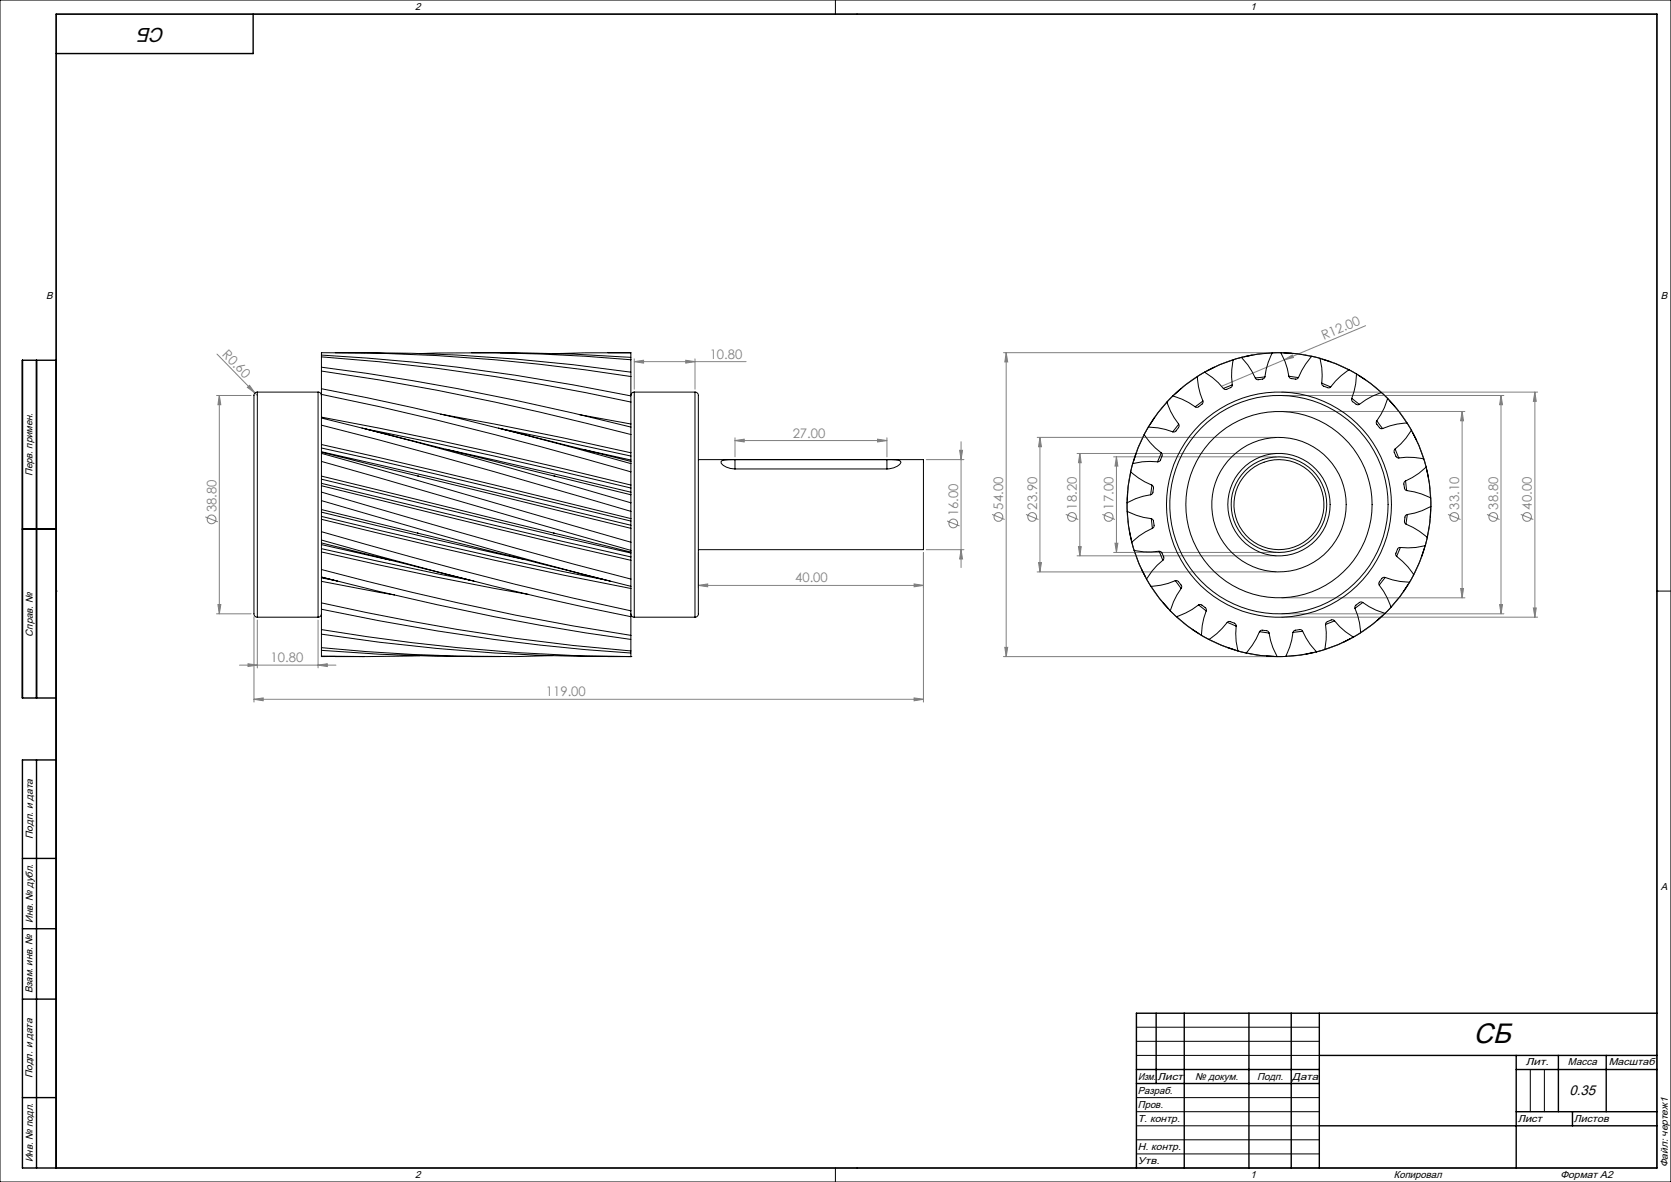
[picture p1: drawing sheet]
<svg xmlns="http://www.w3.org/2000/svg" width="594mm" height="420mm" viewBox="0 0 594 420" stroke-linecap="round" stroke-linejoin="round" font-family="sans-serif">
<g fill="none" stroke="#808080" stroke-width=".36">
<path d="M485.5 115.7l-51.1 21.5M77.2 125.8l13.4 13.8M87.9 137.6l.8-.7 1.9 2.7zM90.6 139.6l.9 .9M225.5 128.5l3.3-.5v1zM225.5 127.5v10.8M225.5 128.5h39.7M243.8 128l3.3 .5-3.3 .5zM247.1 127.5v10.8M356.7 125.3h96.9M357.7 125.3v108M357.7 125.3l.5 3.3h-1z"/>
<path d="M455.6 139.3h91M456.5 127.9l2.9-1.8 .4 1zM545.6 139.3l.5 3.3h-1zM545.6 139.3v80M77 140.5h12.3M78 140.5v77.6M78 140.5l.5 3.3h-1zM261.3 156.5l3.2-.4v.9zM261.3 155.6v6.7M261.3 156.5h54M312 156.1l3.3 .4-3.3 .5zM315.3 155.6v6.7"/>
<path d="M341.6 157v44.7M368.7 155.4h84.9M369.7 155.4v47.8M369.7 155.4l.5 3.3h-1zM455.6 140.5h79M455.6 146.2h65.1M519.7 146.2l.5 3.3h-1zM519.7 146.2v66.2M533.6 140.5l.5 3.3h-1zM533.6 140.5v77.6M329.2 163.3h13.5M341.1 160h1.1l-.6 3.3z"/>
<path d="M382.9 161.1h70.7M383.9 161.1v36.4M383.9 161.1l.5 3.3h-1zM395.9 162.3h57.7M396.9 162.3l.5 3.3h-1.1zM396.9 162.3v34M73 183.7l4.4 1.7M248.2 196.3v12.7M328.3 196.3v53.2M329.2 195.3h13.5M336.7 185.1l4.4 1.8M341.6 195.3l.6 3.3h-1.1z"/>
<path d="M352.7 182.8l4.4 1.8M364.7 182.8l4.4 1.8M369.2 199.9h1l-.5 3.3zM378.8 182.8l4.5 1.8M382.9 197.5h70.7M383.4 194.2h1l-.5 3.3zM391.9 182.8l4.4 1.8M395.9 196.3h57.7M396.3 193h1.1l-.5 3.3zM514.7 182.8l4.5 1.8M528.6 182.8l4.4 1.8M540.6 182.8l4.4 1.8"/>
<path d="M77 218.1h12.3M77.5 214.8h1l-.5 3.3zM90.3 219.1v30.4M248.2 208l3.4-.5v1zM248.2 208h80.1M324.9 207.5l3.4 .5-3.4 .5zM368.7 203.2h84.9M455.6 218.1h79M455.6 212.4h65.1M455.6 219.3h91M519.2 209.1h1l-.5 3.3zM533.1 214.8h1l-.5 3.3z"/>
<path d="M545.1 216h1l-.5 3.3zM85.1 236.3h34.3M88.2 235.8l3.3 .5-3.3 .5zM91.5 220.3v17M113.1 236.3l3.2-.5v1zM113.1 220.3v17M356.7 233.3h96.9M357.2 230h1l-.5 3.3zM90.3 248.5l3.3-.5v1zM90.3 248.5h238M324.9 248l3.4 .5-3.4 .5z"/>
<circle cx="454.6" cy="179.3" r="54"/>
<circle cx="75.2" cy="184.6" r="1.55"/>
<circle cx="338.9" cy="186" r="1.55"/>
<circle cx="354.9" cy="183.7" r="1.56"/>
<circle cx="366.9" cy="183.7" r="1.55"/>
<circle cx="381.1" cy="183.7" r="1.56"/>
<circle cx="394.1" cy="183.7" r="1.55"/>
<circle cx="517" cy="183.7" r="1.55"/>
<circle cx="530.8" cy="183.7" r="1.55"/>
<circle cx="542.8" cy="183.7" r="1.55"/>
</g>
<g fill="none" stroke="#000" stroke-width=".36">
<path d="M0 0h594v420h-594zM20 5h569v410h-569zM297 0v5M304.5 5h.1M20 210h.1M589 210h.1M589 210h5M404 365h65M404 370h65M404 375h65M404 390h65M404 395h65"/>
<path d="M544 380v15M549 380v15M297 415v5M304.5 415h.1M404 405h65M404 410h65M404 400h65"/>
</g>
<g fill="none" stroke="#000" stroke-width=".5">
<path d="M90 5v14h-70M13 128v120M20 128h-12v120h12M8 188h12M13 270v145M20 270h-12v145h581v-410h-569v410M8 305h12M8 330h12M8 355h12M411 360v25M421 360v55M444 360v55"/>
<path d="M459 360v55M469 360v55M469 375h120M539 375v40M554 375v20M571 375v20M589 360h-185v55M8 390h12M404 380h65M404 385h65M539 395h50M539 380h50"/>
<path d="M559 395v5M469 400h120"/>
</g>
<g fill="#808080">
<path d="M87.9 137.6l.8-.7 1.9 2.7z"/>
<path d="M456.5 127.9l2.9-1.8 .4 1z"/>
<path d="M243.8 128l3.3 .5-3.3 .5zM225.5 128.5l3.3-.5v1zM324.9 248l3.4 .5-3.4 .5zM90.3 248.5l3.3-.5v1z"/>
<path d="M88.2 235.8l3.3 .5-3.3 .5zM113.1 236.3l3.2-.5v1z"/>
<path d="M261.3 156.5l3.2-.4v.9zM312 156.1l3.3 .4-3.3 .5z"/>
<path d="M248.2 208l3.4-.5v1zM324.9 207.5l3.4 .5-3.4 .5z"/>
<path d="M341.6 195.3l.6 3.3h-1.1zM341.1 160h1.1l-.6 3.3z"/>
<path d="M78 140.5l.5 3.3h-1zM77.5 214.8h1l-.5 3.3zM357.7 125.3l.5 3.3h-1zM357.2 230h1l-.5 3.3zM396.9 162.3l.5 3.3h-1.1zM396.3 193h1.1l-.5 3.3zM383.9 161.1l.5 3.3h-1zM383.4 194.2h1l-.5 3.3zM369.7 155.4l.5 3.3h-1zM369.2 199.9h1l-.5 3.3zM519.7 146.2l.5 3.3h-1zM519.2 209.1h1l-.5 3.3zM533.6 140.5l.5 3.3h-1zM533.1 214.8h1l-.5 3.3zM545.6 139.3l.5 3.3h-1zM545.1 216h1l-.5 3.3z"/>
</g>
<g fill="none" stroke="#000" stroke-width=".36">
<path d="M91.5 139.3a1.4 1.4 0 0 0-1.2 2v76a1.44 1.44 0 0 0 1.2 2M91.5 139.3v80M91.5 139.3h21.6M113.1 139.3a1.2 1.2 0 0 1 1.2 1.2M113.1 139.3v80M114.3 138.1a1250.1 1250.1 0 0 1 110 26.6M114.3 138.1v2M114.3 130.5a904.5 904.5 0 0 1 110 21.2M114.3 131.9a983 983 0 0 1 110 22.5M114.3 130.5v1.4M114.3 131.9v6.2M114.3 126.8a769.9 769.9 0 0 1 110 16.1"/>
<path d="M114.3 126.8v3.7M114.3 126.8v-.6a737 737 0 0 1 110 14.5v2.2M114.3 126.1v-.8a674.1 674.1 0 0 1 110 8.5M119.2 125.3a646.4 646.4 0 0 1 105.1 7.1v1.4M149.3 125.6a609.6 609.6 0 0 1 75 2.2M167.6 125.3h10.4M178 125.4a510.8 510.8 0 0 1 46.3 1.7v.7M196.5 125.7l11.6-.3h16.2v1.4M216.1 125.3h8.2M224.3 133.8v6.7a1.2 1.2 0 0 1 1.2-1.2M224.3 127.8v4.2M225.5 139.3v80"/>
<path d="M225.5 139.3h21.6M247.1 139.3a1.4 1.4 0 0 1 1.1 2v76a1.44 1.44 0 0 1-1.1 2M247.1 139.3v80M419.7 138.1l-1.9 1.8M425.6 133.8l-4.2 3-4.5 3.9M428.2 132.2l2.8 2 3.9 3.8M428.2 132.2l-2.6 1.6a35.1 35.1 0 0 0 2 9.3 3.7 3.7 0 0 1-2.5 1.6l-.2-.1M431.6 130.5l-2.4 1.2M438 136.8l-3.1 1.2M438.4 127.9l-4.8 1.7-5.4 2.6M441.3 127l-1.8 .5a1.3 1.3 0 0 0-1.3 1.1 26.2 26.2 0 0 0-.2 8.4 2.94 2.94 0 0 1-2.9 1.2l-.2-.2M441.3 127l2.2 2.6 2.7 4.7"/>
<path d="M445 126.2l-2.6 .6M449.7 133.9l-3.5 .4M452.3 125.4a36.8 36.8 0 0 0-2.9 9 3.7 3.7 0 0 1-3 .2l-.2-.3M452.3 125.4l-5.2 .4-5.8 1.2M455.3 125.3l-3 .1M455.3 125.3l1.5 3.1 1.4 5.3M455.3 125.3l6 .4 5 .9M456.4 125.4l2.7 .1M458.2 133.7l3.3 .5M466.3 126.6a37.3 37.3 0 0 0-5.1 8 3.7 3.7 0 0 1-2.9-.6l-.1-.3M466.3 126.6l2.9 .7M469.2 127.3l.7 3.4v5.5"/>
<path d="M469.2 127.3l5.7 2 4.6 2.1M469.9 136.2l3.1 1.3M470.3 127.7l2.6 .8M482.2 132.9l-2.6-1.5a34.7 34.7 0 0 0-7.1 6.4 4.1 4.1 0 0 1-2.6-1.3v-.3M482.2 132.9l-.3 3.4-1.4 5.3M482.2 132.9l5 3.3 3.9 3.3M483.1 133.5l2.3 1.4M491.1 139.5a24.8 24.8 0 0 0-8.1 4.3 2.84 2.84 0 0 1-2.6-1.9l.1-.3M491.1 139.5l2.2 2.1M114.3 148.5a2264.7 2264.7 0 0 1 110 30.2M114.3 151.1a2945.3 2945.3 0 0 1 110 30.6M114.3 148.5v2.6"/>
<path d="M114.3 158l41 9.4 69 16.9M114.3 151.1v6.9M114.3 140.1a1458.6 1458.6 0 0 1 110 27.6M114.3 148.2a1765.4 1765.4 0 0 1 110 24.1M114.3 140.1v8.1M114.3 159.2l41 9.3 69 16.7M114.3 158v1.2M114.3 159.2v1.3M114.3 148.2v.3M128.7 152.1l68.6 17.1M130.2 152.5a1831.3 1831.3 0 0 1 94.1 20.9M156.7 147.2l19.2 3.5 24.2 4.9 24.2 5.3"/>
<path d="M158.5 159.6l65.8 15.3M177.2 152.1l47.1 11.9M178.5 152.5l45.8 9.5M206 147.3l18.3 3.4M207.5 159.8l16.8 3.7M224.3 151.7v2.7M224.3 154.4v6.5M224.3 142.9v7.8M224.3 150.7v1M406.8 154.4l-2.2 4.6-1.9 5.7M408.2 151.7l-1.5 2.7a34.7 34.7 0 0 0 6.4 7 4.1 4.1 0 0 1-1.3 2.7h-.3M408.2 151.7l3.4 .3 5.3 1.4"/>
<path d="M410.2 148.5l-1.4 2.3M414.8 142.9a24.8 24.8 0 0 0 4.3 8.1 2.84 2.84 0 0 1-1.9 2.5l-.3-.1M414.8 142.9l-3.2 3.9-3.4 4.9M416.9 140.7l-2.1 2.2M416.9 140.7l3.3 1.1 4.7 2.8M419 150.8l-2.1 2.6M427.6 142.5l-2.7 2.1M480.5 141.6l2.7 2.1M489.4 149.5a2.39 2.39 0 0 0 1.5 2.8h.3a25.3 25.3 0 0 1 9-2M489.4 149.5l2.1 2.8M493.3 141.6l-1.2 3.2-2.7 4.7M493.3 141.6l3.9 4.5 2.9 4.2"/>
<path d="M494 142.4l1.8 2M495.9 159.5a2.26 2.26 0 0 0 .5 2.9l.6 .3a25.8 25.8 0 0 1 9.1 .4M495.9 159.5l1.3 3.2M500.2 150.3l1.5 2.6M501.7 152.9l-1.9 2.8-3.9 3.8M501.7 152.9l2.7 5.3 1.7 4.8M502.2 153.9l1.3 2.4M114.3 160.7l34.5 8.5M114.3 161.1l32.2 9.1 77.8 22.5M114.3 164l110 31.6M114.3 161.1v2.9M114.3 160.7v.4"/>
<path d="M114.3 164v5.2M114.3 174.9l32.2 9.4a2437.4 2437.4 0 0 0 77.8 21.5M114.3 172.6l61.6 15.1 48.4 11.4M114.3 172.6v2.3M114.3 177.9l20.5 6a2172.2 2172.2 0 0 0 89.5 24.4M114.3 174.9v3M114.3 177.9v3.2M114.3 160.5l41 9.5 69 16.6M114.3 160.5v.2M114.3 170.3l61.6 14.9 48.4 11.3M114.3 169.2v1.1M114.3 171.7l61.6 15 48.4 11.2"/>
<path d="M114.3 171.7v.9M114.3 170.3v1.4M114.3 169.2l82.6 20.2M148.5 169.1l.3 .1M148.8 169.2l75.5 18.5M196.9 169.1l.4 .1M197.3 169.2l27 6.6M224.3 178.7v3M224.3 175.8v2.9M224.3 164.7v3M224.3 167.7v4.6M224.3 164v.7"/>
<path d="M224.3 174.9v.9M224.3 173.4v1.5M224.3 172.3v1.1M224.3 163.5v.5M224.3 162v1.5M224.3 160.9v1.1M248.2 163.3h80.1v32h-80.1M256.7 163.7l4.6-.4v3.3a6.4 6.4 0 0 1-4.9-1.9l-.1-.6zM261.3 166.6h54M315.3 163.3a10 10 0 0 1 4.8 .6l.2 .5a5.4 5.4 0 0 1-5 2.2zM400.6 178.7l.1 3M400.8 174.9l-.1 2.7"/>
<path d="M401.9 167.7a37.3 37.3 0 0 0 8 5.1 3.7 3.7 0 0 1-.6 2.9l-.3 .1M402 167.7l-1 5-.4 6M402.7 164.7l-.8 3M403.8 161.1l-.8 2.6M409 175.8l-5.3 1.4-3.1 1.5M409.5 172.4l-.5 3.4M411.5 164.1h-5.5l-3.3 .6M412.8 161l-1.3 3.1M499.6 170.9a2.33 2.33 0 0 0-.1 3.1l.3 .3a26 26 0 0 1 8.8 2.6v3.1M499.6 170.9l.4 3.4M506.1 163.1l.9 2.9M507 166l-2.6 2.2-4.8 2.7"/>
<path d="M507 166l1.1 5.8 .4 5.1M507.2 167.1l.6 2.6M508.6 180l-3.1 1.5-5.2 1.3M508.6 180l-.4 5.9-.9 5M114.3 192.9l54.2 13.6M114.3 188.9a1588 1588 0 0 0 110 28.1M114.3 184.5a2183.7 2183.7 0 0 0 110 24.6M114.3 184.5v4.4M114.3 191.9a1330.3 1330.3 0 0 0 110 27.2v-2.1M114.3 188.9v3M114.3 191.9v1M114.3 196.1v6.3"/>
<path d="M114.3 181.1v.9M114.3 183.5v1M114.3 182v1.5M114.3 192.9v.6M114.3 195v1.1M114.3 193.5v1.5M114.3 181.1l34.1 8.3M114.3 196.1a1318 1318 0 0 0 73.6 15.1M114.3 182l41 9.8 31.1 7M114.3 183.5a2391 2391 0 0 0 100.8 22.5M114.3 193.5l24.3 5.5M114.3 195l20.5 4.5 32.1 6.6"/>
<path d="M148.4 189.4l68.6 17.1M148.4 189.4l.4 .1M196.9 189.4l27.4 6.8M196.9 189.4l.2 .1M224.3 181.7v2.6M224.3 192.7v2.9M224.3 187.7v5M224.3 195.6v.5M224.3 199.1v6.7M224.3 184.3v.9M224.3 186.6v1.1M224.3 185.2v1.4"/>
<path d="M224.3 196.1v.4M224.3 197.9v1.2M224.3 196.5v1.4M400.7 181.7a25.7 25.7 0 0 0 8.8 2.7 3.1 3.1 0 0 1 .4 3.2l-.3 .1M400.7 181.7l.4 5.1 1.2 5.9M401.5 188.9l.6 2.7M402.3 192.7l.9 2.9M403.2 195.6a25.4 25.4 0 0 0 9.1 .3 2.94 2.94 0 0 1 1.3 2.9l-.3 .3M403.2 195.6l1.7 4.8 2.7 5.4M409.3 184.3l.3 3.4M409.6 187.7l-4.7 2.7-2.6 2.3M412.1 195.9l1.2 3.2"/>
<path d="M413.3 199.1l-3.8 3.8-1.9 2.9M497.8 194.5h-.3a3.3 3.3 0 0 0-1.2 3 27.6 27.6 0 0 1 6.2 6.7M497.8 194.5l-1.3 3.2M500.3 182.8a2.37 2.37 0 0 0-.9 3.1l.2 .2a27.6 27.6 0 0 1 7.8 4.9M500.3 182.8l-.5 3.4M506.3 195l-.8 2.5M506.6 193.9l-3.3 .6h-5.5M506.6 193.9l-1.9 5.7-2.2 4.6M507.4 191l-.8 2.9M508.6 181.1l-.1 2.7M91.5 219.3h21.6M114.3 205.1l5.7 1.4"/>
<path d="M114.3 218.1a1.2 1.2 0 0 1-1.2 1.2M114.3 202.4a1045.8 1045.8 0 0 0 110 23.4M114.3 205.1a927.4 927.4 0 0 0 110 22.1v-1.4M114.3 202.4v2.7M114.3 205.1h.1M114.3 214.2a797.8 797.8 0 0 0 110 17.1M114.3 206.6v7.6M114.3 216.5a749.9 749.9 0 0 0 110 15.5v-.7M114.3 214.2v2.3M114.3 205.1v.2M114.3 205.3v1.3M114.3 216.4v7.3"/>
<path d="M114.3 206.6l25.9 4.8M114.3 205.3l4.2 .8M224.3 218.1a1.2 1.2 0 0 0 1.2 1.2M224.3 205.8v2.5M224.3 209.1v7.9M224.3 219.3v6.5M224.3 208.3v.8M225.5 219.3h21.6M405.8 202.4l1.3 2.4M407.6 205.8l1.5 2.5M409.1 208.3a24.4 24.4 0 0 0 8.9-2 3.1 3.1 0 0 1 2 2.5l-.1 .3M409.2 208.3l2.9 4.2 3.9 4.5"/>
<path d="M413.5 214.2l1.8 2M416 217l2.2 2.1M417.8 206.4l2.1 2.7M418.2 219.1l3.9 3.3 5 3.4M419.9 209.1l-2.7 4.7-1.2 3.2M426.1 215l2.7 2.1M428.8 217.1l-1.4 5.2-.3 3.5M428.8 217.1a2.34 2.34 0 0 0-2.2-2.3l-.3 .1a28.1 28.1 0 0 1-8.1 4.2M484.4 214.1l4.7 2.7 3.3 1.2M484.4 214.1a2.39 2.39 0 0 0-2.8 1.5v.3a25.3 25.3 0 0 1 2.1 8.9M484.4 214.1l-2.7 2M491.5 218.7l-2 1.8"/>
<path d="M492.4 218l-4.5 3.9-4.2 2.9M492.4 205.2l5.3 1.4 3.4 .3M492.4 205.2l-.3-.1a2.5 2.5 0 0 0-1.8 2.9 24.6 24.6 0 0 1 4.2 7.8M492.4 205.2l-2.1 2.7M494.5 215.8l-2.1 2.2M500.5 207.8l-1.5 2.3M501.1 206.9l-3.4 5-3.2 3.8M502.5 204.2l-1.4 2.7M114.3 223.7a687.5 687.5 0 0 0 110 9.6M114.3 225.3a671.9 671.9 0 0 0 110 8M114.3 223.7v1.6M114.3 230.1a626.6 626.6 0 0 0 82.2 2.9"/>
<path d="M114.3 225.3v4.8M114.3 230.1v.9a608.4 608.4 0 0 0 63.7 2.3M114.3 231.1v2M114.3 233.1l15.2 .2M149.3 233l-18.9 .3-16.1-.2M224.3 227.4v3.9M224.3 233.3h.1M224.3 232.3v1M423.9 223.7l2.3 1.4M429.8 227.2l4.6 2.2 5.7 1.9M436.3 221.1l3.1 1.4M436.4 230.1l2.6 .8"/>
<path d="M439.4 222.5v5.4l.7 3.4M439.4 222.5v-.3a3.3 3.3 0 0 0-2.9-1.2 27.6 27.6 0 0 1-6.8 6.2l-2.6-1.4M440.1 231.3l2.9 .7M443 232l5 .9 6 .4M447.7 224.5l3.4 .4M450.2 233.1l2.7 .1M451.1 224.9l1.4 5.3 1.5 3.1M451.1 224.9a2.37 2.37 0 0 0-3-.8l-.2 .2a27.6 27.6 0 0 1-4.9 7.7M463.1 224.3l2.7 4.7 2.2 2.7M463.1 224.3a2.33 2.33 0 0 0-3.2-.1l-.2 .3a26 26 0 0 1-2.7 8.8h-3M463.1 224.3l-3.5 .4M466.9 231.9l-2.6 .6"/>
<path d="M468 231.7l-5.9 1.1-5.1 .4M470.9 230.8l-2.9 .9M474.4 220.6l3.9 3.9 2.8 1.9M474.4 220.6a2.26 2.26 0 0 0-2.8 .5l-.4 .5a28.5 28.5 0 0 1-.3 9.2M474.4 220.6l-3.2 1.3M480.1 226.9l-2.4 1.3M481.1 226.4l-5.4 2.6-4.8 1.8M483.7 224.8l-2.6 1.6"/>
<circle cx="454.6" cy="179.3" r="17"/>
<circle cx="454.6" cy="179.3" r="38.8"/>
<circle cx="454.6" cy="179.3" r="16"/>
<circle cx="454.6" cy="179.3" r="40"/>
<circle cx="454.6" cy="179.3" r="23.9"/>
<circle cx="454.6" cy="179.3" r="18.2"/>
<circle cx="454.6" cy="179.3" r="33.1"/>
</g>
<text font-size="10" x="523.8" y="370.6">СБ</text>
<text font-size="7.1" x="58.7" y="9.8" transform="rotate(-180 58.7 9.8)">СБ</text>
<text font-size="5" x="557.9" y="389">0.35</text>
<g font-size="4.7" fill="#808080">
<text x="470.5" y="120.9" transform="rotate(-23 470.5 120.9)">R12.00</text>
<text x="78.8" y="126.1" transform="rotate(46 78.8 126.1)">R0.60</text>
<text x="252.3" y="127.5">10.80</text>
<text x="281.8" y="155.5">27.00</text>
<text x="76.9" y="182" transform="rotate(-90 76.9 182)">38.80</text>
<text x="340.6" y="183.4" transform="rotate(-90 340.6 183.4)">16.00</text>
<text x="356.6" y="181.1" transform="rotate(-90 356.6 181.1)">54.00</text>
<text x="368.6" y="181.1" transform="rotate(-90 368.6 181.1)">23.90</text>
<text x="382.8" y="181.1" transform="rotate(-90 382.8 181.1)">18.20</text>
<text x="395.8" y="181.1" transform="rotate(-90 395.8 181.1)">17.00</text>
<text x="518.7" y="181.1" transform="rotate(-90 518.7 181.1)">33.10</text>
<text x="532.5" y="181.1" transform="rotate(-90 532.5 181.1)">38.80</text>
<text x="544.5" y="181.1" transform="rotate(-90 544.5 181.1)">40.00</text>
<text x="282.6" y="207">40.00</text>
<text x="96.2" y="235.3">10.80</text>
<text x="194" y="247.5">119.00</text>
</g>
<g font-size="3.6">
<text x="147.5" y="3.6">2</text>
<text x="444.5" y="3.6">1</text>
<text x="16.4" y="106.1">B</text>
<text x="590.4" y="106.1">B</text>
<text x="11.6" y="169.3" transform="rotate(-90 11.6 169.3)">Перв. примен.</text>
<text x="11.6" y="226.2" transform="rotate(-90 11.6 226.2)">Справ. №</text>
<text x="11.6" y="298.1" transform="rotate(-90 11.6 298.1)">Подп. и дата</text>
<text x="590.4" y="316.1">A</text>
<text x="11.6" y="328" transform="rotate(-90 11.6 328)">Инв. № дубл.</text>
<text x="11.6" y="353" transform="rotate(-90 11.6 353)">Взам. инв. №</text>
<text x="11.6" y="383.1" transform="rotate(-90 11.6 383.1)">Подп. и дата</text>
<text x="404.5" y="383.6">Изм.</text>
<text x="411.5" y="383.6">Лист</text>
<text x="424.9" y="383.6">№ докум.</text>
<text x="446.9" y="383.6">Подп.</text>
<text x="459.4" y="383.6">Дата</text>
<text x="542.4" y="378.6">Лит.</text>
<text x="557.4" y="378.6">Масса</text>
<text x="571.8" y="378.6">Масштаб</text>
<text x="404.5" y="388.6">Разраб.</text>
<text x="404.5" y="393.6">Пров.</text>
<text x="404.5" y="398.6">Т. контр.</text>
<text x="539.5" y="398.8">Лист</text>
<text x="559.5" y="398.8">Листов</text>
<text x="11.6" y="413" transform="rotate(-90 11.6 413)">Инв. № подл.</text>
<text x="404.5" y="413.6">Утв.</text>
<text x="404.5" y="408.6">Н. контр.</text>
<text x="147.5" y="418.6">2</text>
<text x="444.5" y="418.6">1</text>
<text x="495.5" y="418.6">Копировал</text>
<text x="554.7" y="418.6">Формат А2</text>
<text x="592.8" y="414.7" transform="rotate(-90 592.8 414.7)">Файл: чертеж1</text>
</g>
</svg>
